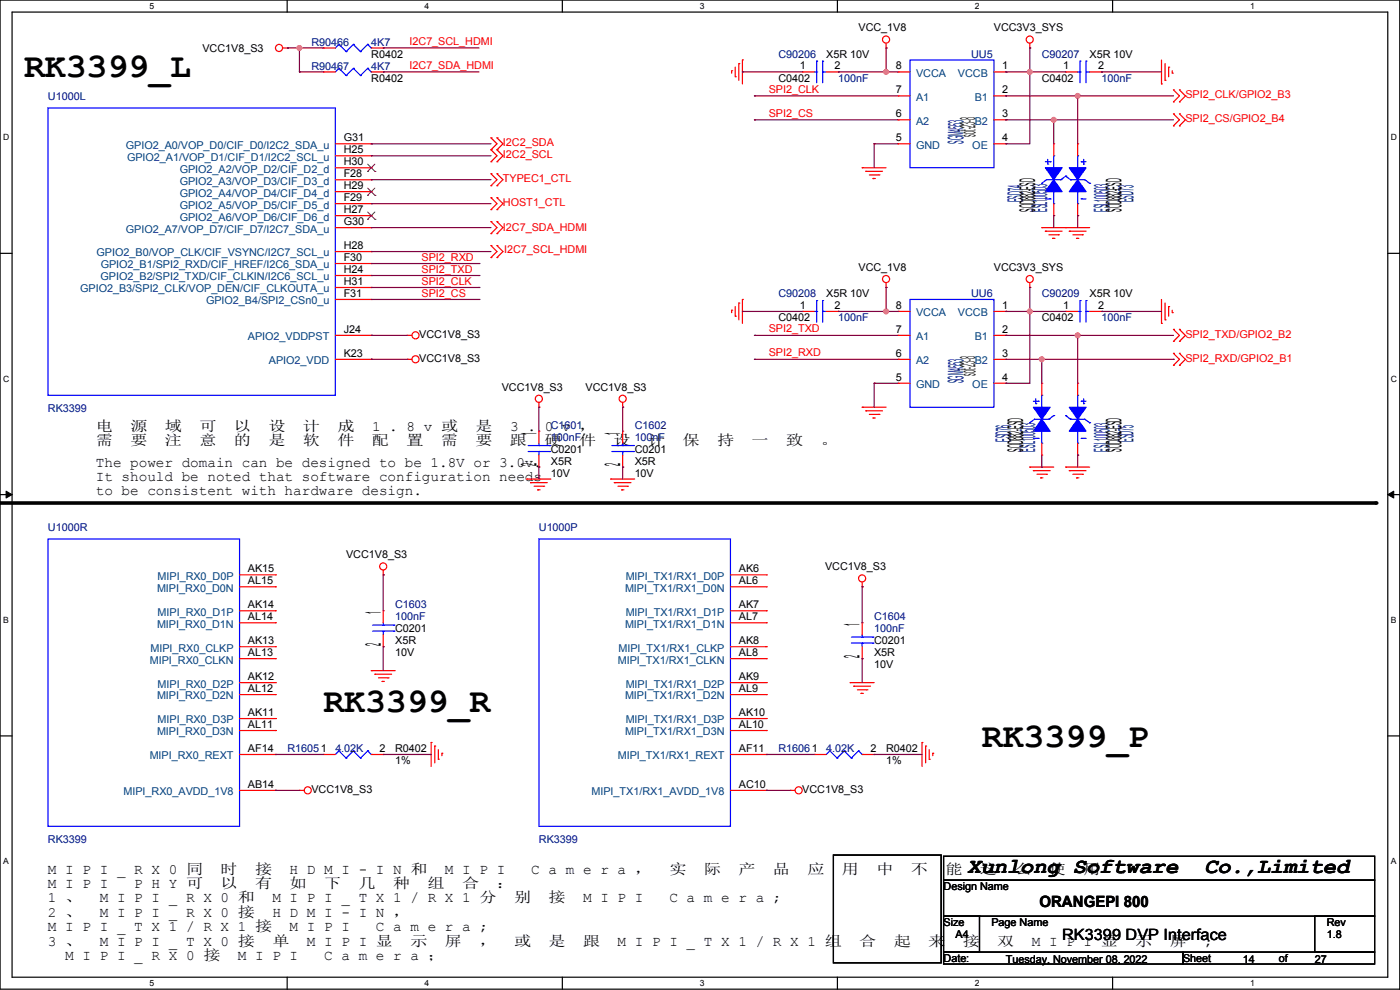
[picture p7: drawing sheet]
<svg xmlns="http://www.w3.org/2000/svg" width="297mm" height="210mm" viewBox="0 0 297 210" stroke-linecap="round" stroke-linejoin="round" font-family="sans-serif">
<g fill="none" stroke="#000" stroke-width=".25">
<path d="M0 0h296.9v209.8h-296.9zM2.6 2.6h291.8v204.7h-291.8zM60.9 0v2.6M119.3 0v2.6M177.7 0v2.6M236 0v2.6M0 53.7h2.6M294.4 53.7h2.5M0 104.9h2.6M294.4 104.9h2.5M0 156.1h2.6M294.4 156.1h2.5"/>
<path d="M176.8 181.4h22.9v22.8h-22.9zM200.2 181.6h91.4v5.1h-91.4zM200.2 186.7h91.4v7.6h-91.4zM200.2 194.3h7.6v7.7h-7.6zM278.9 194.3h12.7v7.7h-12.7zM60.9 207.3v2.5M119.3 207.3v2.5M177.7 207.3v2.5M200.2 202h50.8v2.5h-50.8zM236 207.3v2.5M251 202h40.6v2.5h-40.6z"/>
</g>
<path d="M1.3 104.2l1.3 .7-1.3 .7zM294.4 104.9l1.3-.7v1.4z" fill="#000"/>
<path d="M1.3 104.2l1.3 .7-1.3 .7zM294.4 104.9l1.3-.7v1.4z" fill="none" stroke="#000" stroke-width=".21"/>
<path d="M0 106.7h291.9" fill="none" stroke="#000" stroke-width=".76"/>
<circle cx="291.9" cy="106.7" r=".38" fill="#000"/>
<g fill="none" stroke="#f00" stroke-width=".25">
<path d="M60 10.2h1M61 10.2h.1M155.2 15h.1M155.2 15v.5M156 16.3h.1M156 14.2v2.1M156.7 13.5h.1M156.7 13.5v3.5M157.5 12.7h.1M157.5 12.7v5.1M188 10.2h.1M188 9.2v1"/>
<path d="M218.5 10.2h.1M218.5 9.2v1M246.4 17.8h.1M246.4 12.7v5.1M247.2 17h.1M247.2 13.5v3.5M247.9 14.2h.1M247.9 14.2v2.1M248.7 15.5h.1M248.7 15v.5M248.9 19.1h.1M248.9 19.1l1.3 1.2-1.3 1.3"/>
<path d="M250.2 19.1h.1M250.2 19.1l1.3 1.2-1.3 1.3M104.2 34.3h.1M104.2 31.8h.1M104.2 29.2h.1M104.2 39.4h.1M104.2 36.9h.1M104.2 31.8l1.2 1.2-1.2 1.3M104.2 29.2l1.2 1.3-1.2 1.3M104.2 36.9l1.2 1.2-1.2 1.3M105.4 34.3h.1M105.4 31.8h.1"/>
<path d="M105.4 29.2h.1M105.4 39.4h.1M105.4 36.9h.1M105.4 31.8l1.3 1.2-1.3 1.3M105.4 29.2l1.3 1.3-1.3 1.3M105.4 36.9l1.3 1.2-1.3 1.3M182.9 35.6h.1M182.9 35.6h5.1M183.7 36.3h.1M183.7 36.3h3.5M184.4 37.1h2.1M185.2 37.9h.1"/>
<path d="M185.2 37.9h.5M186.5 37.1h.1M248.9 21.6h.1M248.9 26.7h.1M248.9 24.2h.1M248.9 24.2l1.3 1.2-1.3 1.3M250.2 21.6h.1M250.2 26.7h.1M250.2 24.2h.1M250.2 24.2l1.3 1.2-1.3 1.3M104.2 54.6h.1M104.2 52.1h.1"/>
<path d="M104.2 49.6h.1M104.2 47h.1M104.2 44.5h.1M104.2 41.9h.1M104.2 52.1l1.2 1.3-1.2 1.2M104.2 47l1.2 1.3-1.2 1.3M104.2 41.9l1.2 1.3-1.2 1.3M105.4 54.6h.1M105.4 52.1h.1M105.4 49.6h.1M105.4 47h.1M105.4 44.5h.1"/>
<path d="M105.4 41.9h.1M105.4 52.1l1.3 1.3-1.3 1.2M105.4 47l1.3 1.3-1.3 1.3M105.4 41.9l1.3 1.3-1.3 1.3M188 60v1M218.5 60v1M221 48.3h.1M221 48.3h10.2M221.8 49h.1M221.8 49h3.5M222.5 49.8h2.1M223.3 50.6h.1"/>
<path d="M223.3 50.6h.5M224.6 49.8h.1M226.1 48.3h.1M226.8 49h.1M226.8 49h3.6M227.6 49.8h2M228.4 50.6h.1M228.4 50.6h.5M229.6 49.8h.1M86.4 76.2h.1M86.4 71.1h.1M86.4 76.2h1"/>
<path d="M86.4 71.1h1M155.2 65.8h.1M155.2 65.8v.5M156 67.1h.1M156 65v2.1M156.7 64.3h.1M156.7 64.3v3.5M157.5 63.5h.1M157.5 63.5v5.1M188 61h.1M218.5 61h.1M246.4 68.6h.1"/>
<path d="M246.4 63.5v5.1M247.2 67.8h.1M247.2 64.3v3.5M247.9 65h.1M247.9 65v2.1M248.7 66.3h.1M248.7 65.8v.5M248.9 72.4h.1M248.9 69.9h.1M248.9 77.5h.1M248.9 75h.1M248.9 69.9l1.3 1.2-1.3 1.3"/>
<path d="M248.9 75l1.3 1.2-1.3 1.3M250.2 72.4h.1M250.2 69.9h.1M250.2 77.5h.1M250.2 75h.1M250.2 69.9l1.3 1.2-1.3 1.3M250.2 75l1.3 1.2-1.3 1.3M114.3 86.4h.1M114.3 85.4v1M132.1 86.4h.1M132.1 91.5h.1M132.1 99.1h.1"/>
<path d="M132.1 85.4v1M132.1 91.5v2.5M132.1 96.5v2.6M182.9 86.4h.1M182.9 86.4h5.1M183.7 87.1h.1M183.7 87.1h3.5M184.4 87.9h2.1M185.2 88.7h.1M185.2 88.7h.5M186.5 87.9h.1M218.5 99.1h.1"/>
<path d="M218.5 99.1h5M219.2 99.8h.1M219.2 99.8h3.6M226.1 99.1h.1M226.1 99.1h5.1M226.8 99.8h.1M226.8 99.8h3.6M111.8 101.6h.1M111.8 101.6h5.1M112.5 102.4h.1M112.5 102.4h3.6M113.3 103.1h2"/>
<path d="M114.1 103.9h.1M114.1 103.9h.5M115.3 103.1h.1M129.6 101.6h.1M129.6 101.6h5M130.3 102.4h.1M130.3 102.4h3.6M131.1 103.1h2M131.8 103.9h.1M131.8 103.9h.6M133.1 103.1h.1M220 100.6h2"/>
<path d="M220.7 101.4h.1M220.7 101.4h.6M222 100.6h.1M227.6 100.6h2M228.4 101.4h.1M228.4 101.4h.5M229.6 100.6h.1M81.3 121.9h.1M81.3 129.6h.1M81.3 137.2h.1M81.3 120.9v1M81.3 129.6v2.5"/>
<path d="M81.3 134.6v2.6M182.9 124.5h.1M182.9 123.5v1M78.8 142.3h.1M78.8 142.3h5M79.5 143h.1M79.5 143h3.6M80.3 143.8h2M81 144.5h.1M81 144.5h.6M82.3 143.8h.1M91.5 157.5h.1"/>
<path d="M91.5 157.5v5.1M92.2 158.3h.1M92.2 158.3v3.5M93 159v2.1M93.7 159.8h.1M93.7 159.8v.5M180.4 144.8h.1M180.4 144.8h5M181.1 145.6h.1M181.1 145.6h3.6M181.9 146.3h2M182.6 147.1h.1"/>
<path d="M182.6 147.1h.6M183.9 146.3h.1M195.6 157.5h.1M195.6 157.5v5.1M196.4 158.3h.1M196.4 158.3v3.5M197.1 159v2.1M197.9 159.8h.1M197.9 159.8v.5M63.5 167.7h.1M63.5 167.7h1M93 161.1h.1"/>
<path d="M167.7 167.7h.1M167.7 167.7h1M197.1 161.1h.1"/>
<circle cx="59.2" cy="10.2" r=".75"/>
<circle cx="188" cy="8.4" r=".75"/>
<circle cx="218.5" cy="8.4" r=".75"/>
<circle cx="188" cy="59.2" r=".75"/>
<circle cx="218.5" cy="59.2" r=".75"/>
<circle cx="88.1" cy="71.1" r=".75"/>
<circle cx="88.1" cy="76.2" r=".75"/>
<circle cx="114.3" cy="84.6" r=".75"/>
<circle cx="132.1" cy="84.6" r=".75"/>
<circle cx="81.3" cy="120.2" r=".75"/>
<circle cx="182.9" cy="122.7" r=".75"/>
<circle cx="65.3" cy="167.7" r=".75"/>
<circle cx="169.4" cy="167.7" r=".75"/>
</g>
<g fill="none" stroke="#00f" stroke-width=".25">
<path d="M129.8 95.8h4.6M129.8 94.5h4.6M132.1 94.5h.1M132.1 95.8h.1M132.1 94v.5M132.1 95.8v.7M134.4 95.8h.1M134.4 94.5h.1M79 133.9h4.6M79 132.6h4.6M81.3 132.6h.1M81.3 133.9h.1"/>
<path d="M81.3 132.1v.5M81.3 133.9v.7M83.6 133.9h.1M83.6 132.6h.1"/>
</g>
<path d="M219.2 86.4h3.6l-1.8 2.5z" fill-rule="evenodd" fill="#00f"/>
<path d="M219.2 86.4h3.6l-1.8 2.5zM219.7 86.6h.1M219.7 86.6h2.6M221 83.8h.1M221 83.8v2.6" fill="none" stroke="#00f" stroke-width=".25"/>
<path d="M221 88.9l1.8 2.6h-3.6z" fill-rule="evenodd" fill="#00f"/>
<g fill="none" stroke="#00f" stroke-width=".25">
<path d="M112 95.8h4.6M112 94.5h4.6M114.3 94.5h.1M114.3 95.8h.1M114.3 94v.5M114.3 95.8v.7M116.6 95.8h.1M116.6 94.5h.1M218.5 89.7h.1M219.2 85.1h1M219.2 93h1M219.7 85.6h.1"/>
<path d="M219.7 84.6v1M220.2 85.1h.1M220.2 93h.1M221 88.9l1.8 2.6h-3.6zM221 94h.1M221 91.5v2.5M222.5 88.9h.1M222.5 88.9h-3l-1 .8M223.5 88.2h.1M223.5 88.2l-1 .7M71.9 159.3h.1M71.9 159.3l-.8 .7"/>
<path d="M71.9 159.3l1.5 1.5M75 159.3h.1M75 159.3l-1.6 1.5M75 159.3l1.5 1.5M78 159.3h.1M78 159.3l-1.5 1.5M78 159.3l.8 .7M73.4 160.8h.1M76.5 160.8h.1M78.8 160h.1"/>
</g>
<path d="M114.3 91.5h.1M114.3 99.1h.1M114.3 91.5v2.5M114.3 96.5v2.6M221 96.5h.1M221 81.3h.1M221 81.3v2.5M221 94v2.5M68.6 160h.1M68.6 160h2.5M78.8 160h2.5M81.3 160h.1" fill="none" stroke="#f00" stroke-width=".25"/>
<path d="M226.8 86.4h3.6l-1.8 2.5z" fill-rule="evenodd" fill="#00f"/>
<path d="M226.8 86.4h3.6l-1.8 2.5zM227.4 86.6h2.5M228.6 83.8h.1M228.6 83.8v2.6M229.9 86.6h.1" fill="none" stroke="#00f" stroke-width=".25"/>
<path d="M228.6 88.9l1.8 2.6h-3.6z" fill-rule="evenodd" fill="#00f"/>
<g fill="none" stroke="#00f" stroke-width=".25">
<path d="M71.9 14.5h.1M71.9 14.5l-.8 .8M71.9 14.5l1.5 1.5M73.4 16h.1M75 14.5h.1M75 14.5l-1.6 1.5M75 14.5l1.5 1.5M76.5 16h.1M78 14.5h.1M78 14.5l-1.5 1.5M78 14.5l.8 .8M78.8 15.3h.1"/>
<path d="M193.1 12.7h17.7v22.9h-17.7zM226.1 88.2h.1M226.1 88.2l1 .7M227.1 88.9h.1M227.1 88.9h3l1.1 .8M228.6 88.9l1.8 2.6h-3.6zM228.6 94h.1M228.6 91.5v2.5M229.4 85.1h.1M229.4 93h.1M229.4 85.1h1M229.4 93h1"/>
<path d="M229.9 85.6h.1M229.9 84.6v1M231.2 89.7h.1M114.3 114.3h40.7v61h-40.7z"/>
</g>
<g fill="none" stroke="#f00" stroke-width=".25">
<path d="M68.6 15.3h.1M68.6 15.3h2.5M78.8 15.3h2.5M81.3 15.3h.1M190.5 15.3h.1M190.5 15.3h2.6M210.8 15.3h2.6M213.4 15.3h.1M190.5 20.3h.1M190.5 25.4h.1M190.5 30.5h.1M190.5 20.3h2.6"/>
<path d="M190.5 25.4h2.6M190.5 30.5h2.6M210.8 20.3h2.6M210.8 25.4h2.6M210.8 30.5h2.6M213.4 20.3h.1M213.4 25.4h.1M213.4 30.5h.1M228.6 96.5h.1M228.6 81.3h.1M228.6 81.3v2.5M228.6 94v2.5"/>
<path d="M155 124.5h7.6M155 121.9h7.6M155 129.6h7.6M155 132.1h7.6M155 139.7h7.6M155 137.2h7.6M162.6 124.5h.1M162.6 121.9h.1M162.6 129.6h.1M162.6 132.1h.1M162.6 139.7h.1M162.6 137.2h.1"/>
<path d="M155 147.3h7.6M155 144.8h7.6M155 155h7.6M155 152.4h7.6M162.6 147.3h.1M162.6 144.8h.1M162.6 155h.1M162.6 152.4h.1M155 160h7.6M155 167.7h7.6M162.6 160h.1M162.6 167.7h.1"/>
</g>
<path d="M221.8 35.6h3.5l-1.8 2.5z" fill-rule="evenodd" fill="#00f"/>
<path d="M221.8 35.6h3.5l-1.8 2.5zM222.3 35.8h.1M222.3 35.8h2.5M223.5 33h.1M223.5 33v2.6" fill="none" stroke="#00f" stroke-width=".25"/>
<path d="M223.5 38.1l1.8 2.6h-3.5z" fill-rule="evenodd" fill="#00f"/>
<g fill="none" stroke="#00f" stroke-width=".25">
<path d="M10.2 22.9h60.9v60.9h-60.9zM221 38.9h.1M221.8 34.3h1M222.3 34.8h.1M222.3 33.8v1M222.8 34.3h.1M223.5 38.1l1.8 2.6h-3.5zM225.1 38.1h.1M225.1 38.1h-3.1l-1 .8M226.1 37.4h.1M226.1 37.4l-1 .7M221.8 42.2h1"/>
<path d="M222.8 42.2h.1M223.5 43.2h.1M223.5 40.7v2.5"/>
</g>
<g fill="none" stroke="#f00" stroke-width=".25">
<path d="M71.1 30.5h7.7M71.1 38.1h7.7M71.1 35.6h7.7M71.1 33h7.7M78.8 30.5h.1M78.8 38.1h.1M78.8 35.6h.1M78.8 33h.1M223.5 30.5h.1M223.5 30.5v2.5M71.1 58.4h7.7M71.1 55.9h7.7"/>
<path d="M71.1 53.4h7.7M71.1 48.3h7.7M71.1 45.7h7.7M71.1 43.2h7.7M71.1 40.7h7.7M78.8 58.4h.1M78.8 55.9h.1M78.8 53.4h.1M78.8 48.3h.1M78.8 45.7h.1M78.8 43.2h.1M78.8 40.7h.1"/>
<path d="M223.5 45.7h.1M223.5 43.2v2.5M71.1 71.1h7.7M71.1 76.2h7.7M71.1 63.5h7.7M71.1 61h7.7M78.8 71.1h.1M78.8 76.2h.1M78.8 63.5h.1M78.8 61h.1"/>
</g>
<path d="M78 36.4h.1M78 39.9l1.5 1.5M78 34.8l1.5 1.6M79.5 39.9l-1.5 1.5M79.5 34.8l-1.5 1.6M79.5 36.4h.1M78 46.5h.1M78 41.4h.1M78 45l1.5 1.5M79.5 45l-1.5 1.5M79.5 46.5h.1M79.5 41.4h.1" fill="none" stroke="#804000" stroke-width=".21"/>
<path d="M226.8 35.6h3.6l-1.8 2.5z" fill-rule="evenodd" fill="#00f"/>
<path d="M226.8 35.6h3.6l-1.8 2.5zM227.4 35.8h2.5M228.6 33h.1M228.6 33v2.6M229.9 35.8h.1" fill="none" stroke="#00f" stroke-width=".25"/>
<path d="M228.6 38.1l1.8 2.6h-3.6z" fill-rule="evenodd" fill="#00f"/>
<g fill="none" stroke="#00f" stroke-width=".25">
<path d="M71.9 9.4h.1M71.9 9.4l-.8 .8M71.9 9.4l1.5 1.5M73.4 10.9h.1M75 9.4h.1M75 9.4l-1.6 1.5M75 9.4l1.5 1.5M76.5 10.9h.1M78 9.4h.1M78 9.4l-1.5 1.5M78 9.4l.8 .8M78.8 10.2h.1"/>
<path d="M172.7 15.3h.5M173.2 15.3h.1M173.2 13h.1M173.2 13v4.5M174.5 13h.1M174.5 15.3h.1M174.5 15.3h.8M174.5 13v4.5M228.6 15.3h.5M229.1 15.3h.1M229.1 13h.1M229.1 13v4.5"/>
<path d="M230.4 13h.1M230.4 15.3h.1M230.4 15.3h.8M230.4 13v4.5M226.1 37.4h.1M226.1 37.4l1 .7M227.1 38.1h.1M227.1 38.1h3l1.1 .8M228.6 38.1l1.8 2.6h-3.6zM229.4 34.3h.1M229.4 34.3h1M229.9 34.8h.1"/>
<path d="M229.9 33.8v1M231.2 38.9h.1M228.6 43.2h.1M228.6 40.7v2.5M229.4 42.2h.1M229.4 42.2h1M172.7 66.1h.5M173.2 66.1h.1M173.2 63.8h.1M173.2 63.8v4.5M174.5 63.8h.1M174.5 66.1h.1"/>
<path d="M174.5 63.8v4.5M174.5 66.1h.8M193.1 63.5h17.7v22.9h-17.7zM228.6 66.1h.5M229.1 66.1h.1M229.1 63.8h.1M229.1 63.8v4.5M230.4 63.8h.1M230.4 66.1h.1M230.4 66.1h.8M230.4 63.8v4.5M10.2 114.3h40.6v61h-40.6z"/>
<path d="M180.6 136.4h4.6M180.6 135.1h4.6M182.9 135.1h.1M182.9 136.4h.1M182.9 134.6v.5M182.9 136.4v.8M185.2 136.4h.1M185.2 135.1h.1M176 159.3h.1M176 159.3l-.7 .7M176 159.3l1.6 1.5M179.1 159.3h.1"/>
<path d="M179.1 159.3l-1.5 1.5M179.1 159.3l1.5 1.5M182.1 159.3h.1M182.1 159.3l-1.5 1.5M182.1 159.3l.8 .7M177.6 160.8h.1M180.6 160.8h.1M182.9 160h.1"/>
</g>
<g fill="none" stroke="#f00" stroke-width=".25">
<path d="M68.6 10.2h.1M68.6 10.2h2.5M78.8 10.2h2.5M81.3 10.2h.1M170.2 15.3h.1M170.2 15.3h2.5M175.3 15.3h2.5M177.8 15.3h.1M226.1 15.3h.1M226.1 15.3h2.5M231.2 15.3h2.5M233.7 15.3h.1"/>
<path d="M228.6 30.5h.1M228.6 30.5v2.5M228.6 45.7h.1M228.6 43.2v2.5M170.2 66.1h.1M170.2 66.1h2.5M175.3 66.1h2.5M177.8 66.1h.1M190.5 71.1h.1M190.5 66.1h.1M190.5 76.2h.1M190.5 66.1h2.6"/>
<path d="M190.5 71.1h2.6M190.5 76.2h2.6M210.8 66.1h2.6M210.8 71.1h2.6M210.8 76.2h2.6M213.4 71.1h.1M213.4 66.1h.1M213.4 76.2h.1M226.1 66.1h.1M226.1 66.1h2.5M231.2 66.1h2.5M233.7 66.1h.1"/>
<path d="M190.5 81.3h.1M190.5 81.3h2.6M210.8 81.3h2.6M213.4 81.3h.1M50.8 121.9h7.6M50.8 124.5h7.6M50.8 129.6h7.6M50.8 132.1h7.6M50.8 137.2h7.6M50.8 139.7h7.6M58.4 121.9h.1M58.4 124.5h.1"/>
<path d="M58.4 129.6h.1M58.4 132.1h.1M58.4 137.2h.1M58.4 139.7h.1M182.9 132.1h.1M182.9 139.7h.1M182.9 132.1v2.5M182.9 137.2v2.5M50.8 144.8h7.6M50.8 147.3h7.6M50.8 152.4h7.6M50.8 155h7.6"/>
<path d="M58.4 144.8h.1M58.4 147.3h.1M58.4 152.4h.1M58.4 155h.1M50.8 160h7.6M50.8 167.7h7.6M58.4 160h.1M58.4 167.7h.1M172.7 160h.1M172.7 160h2.6M182.9 160h2.5M185.4 160h.1"/>
</g>
<g fill="none" stroke="#800040" stroke-width=".25">
<path d="M61 10.2h.1M61 10.2h7.6M63.5 10.2h.1M63.5 10.2v5.1M81.3 10.2h.1M81.3 15.3h.1M81.3 10.2h20.3M81.3 15.3h20.3M78.8 53.4h.1M78.8 53.4h25.4M78.8 76.2h.1M78.8 71.1h.1"/>
<path d="M78.8 76.2h7.6M78.8 71.1h7.6M114.3 86.4h.1M114.3 99.1h.1M114.3 86.4v5.1M114.3 99.1v2.5M132.1 86.4h.1M132.1 99.1h.1M132.1 86.4v5.1M132.1 99.1v2.5M81.3 137.2h.1M81.3 121.9h.1"/>
<path d="M81.3 121.9v7.7M81.3 137.2v5.1M182.9 124.5h.1M182.9 139.7h.1M182.9 124.5v7.6M182.9 139.7v5.1M58.4 167.7h.1M58.4 160h.1M58.4 167.7h5.1M58.4 160h10.2M81.3 160h.1M81.3 160h10.2"/>
<path d="M162.6 160h.1M162.6 167.7h.1M162.6 167.7h5.1M162.6 160h10.1M185.4 160h.1M185.4 160h10.2"/>
</g>
<circle cx="63.5" cy="10.2" r=".5" fill="#f0f"/>
<circle cx="63.5" cy="10.2" r=".5" fill="none" stroke="#f0f" stroke-width=".25"/>
<path d="M63.5 15.3h.1M63.5 15.3h5.1M177.8 15.3h.1M177.8 15.3h10.2M78.8 48.3h.1M78.8 48.3h25.4" fill="none" stroke="#800040" stroke-width=".25"/>
<circle cx="188" cy="15.3" r=".5" fill="#f0f"/>
<circle cx="188" cy="15.3" r=".5" fill="none" stroke="#f0f" stroke-width=".25"/>
<g fill="none" stroke="#800040" stroke-width=".25">
<path d="M157.5 15.3h.1M157.5 15.3h12.7M188 10.2h.1M188 15.3h.1M188 10.2v5.1M188 15.3h2.5M213.4 15.3h.1M213.4 15.3h12.7M218.5 10.2h.1M218.5 15.3h.1M218.5 10.2v5.1M233.7 15.3h.1"/>
<path d="M233.7 15.3h12.7"/>
</g>
<circle cx="218.5" cy="15.3" r=".5" fill="#f0f"/>
<circle cx="218.5" cy="15.3" r=".5" fill="none" stroke="#f0f" stroke-width=".25"/>
<path d="M218.5 15.3h.1M218.5 15.3v15.2h-5.1M213.4 30.5h.1M213.4 20.3h.1M213.4 20.3h15.2" fill="none" stroke="#800040" stroke-width=".25"/>
<circle cx="228.6" cy="20.3" r=".5" fill="#f0f"/>
<circle cx="228.6" cy="20.3" r=".5" fill="none" stroke="#f0f" stroke-width=".25"/>
<g fill="none" stroke="#800040" stroke-width=".25">
<path d="M160 20.3h.1M160 25.4h.1M160 25.4h30.5M160 20.3h30.5M185.4 30.5h.1M185.4 30.5h5.1M185.4 30.5v5.1M213.4 25.4h.1M213.4 25.4h35.5M223.5 25.4h.1M223.5 25.4v5.1M78.8 58.4h22.8"/>
<path d="M101.6 58.4h.1M78.8 61h22.8M78.8 63.5h22.8M101.6 61h.1M101.6 63.5h.1"/>
</g>
<circle cx="223.5" cy="25.4" r=".5" fill="#f0f"/>
<circle cx="223.5" cy="25.4" r=".5" fill="none" stroke="#f0f" stroke-width=".25"/>
<path d="M228.6 20.3h.1M228.6 20.3v10.2M228.6 20.3h20.3M223.5 45.7h.1M223.5 45.7v2.6M228.6 45.7h.1M228.6 45.7v2.6M177.8 66.1h.1M177.8 66.1h10.2" fill="none" stroke="#800040" stroke-width=".25"/>
<circle cx="188" cy="66.1" r=".5" fill="#f0f"/>
<circle cx="188" cy="66.1" r=".5" fill="none" stroke="#f0f" stroke-width=".25"/>
<g fill="none" stroke="#800040" stroke-width=".25">
<path d="M157.5 66.1h.1M157.5 66.1h12.7M188 61h.1M188 66.1h.1M188 61v5.1M188 66.1h2.5M213.4 66.1h.1M213.4 66.1h12.7M218.5 61h.1M218.5 66.1h.1M218.5 61v5.1M233.7 66.1h.1"/>
<path d="M233.7 66.1h12.7"/>
</g>
<circle cx="218.5" cy="66.1" r=".5" fill="#f0f"/>
<circle cx="218.5" cy="66.1" r=".5" fill="none" stroke="#f0f" stroke-width=".25"/>
<path d="M213.4 71.1h.1M213.4 71.1h15.2M218.5 66.1h.1M218.5 66.1v15.2h-5.1M213.4 81.3h.1" fill="none" stroke="#800040" stroke-width=".25"/>
<circle cx="228.6" cy="71.1" r=".5" fill="#f0f"/>
<circle cx="228.6" cy="71.1" r=".5" fill="none" stroke="#f0f" stroke-width=".25"/>
<g fill="none" stroke="#800040" stroke-width=".25">
<path d="M78.8 55.9h22.8M101.6 55.9h.1M160 71.1h.1M160 76.2h.1M160 71.1h30.5M160 76.2h30.5M213.4 76.2h35.5M221 76.2h.1M221 76.2v5.1M228.6 71.1h.1M228.6 71.1h20.3M228.6 71.1v10.2"/>
<path d="M248.9 76.2h.1M185.4 81.3h.1M185.4 81.3h5.1M185.4 81.3v5.1M228.6 96.5h.1M228.6 96.5v2.6"/>
</g>
<circle cx="221" cy="76.2" r=".5" fill="#f0f"/>
<circle cx="221" cy="76.2" r=".5" fill="none" stroke="#f0f" stroke-width=".25"/>
<path d="M78.8 30.5h.1M78.8 33h.1M78.8 38.1h.1M78.8 30.5h25.4M78.8 33h25.4M78.8 38.1h25.4M78.8 43.2h.1M78.8 43.2h25.4M221 99.1h.1M221 96.5v2.6" fill="none" stroke="#800040" stroke-width=".25"/>
<circle cx="63.5" cy="10.2" r=".5" fill="#f0f"/>
<circle cx="63.5" cy="10.2" r=".5" fill="none" stroke="#f0f" stroke-width=".25"/>
<circle cx="188" cy="15.3" r=".5" fill="#f0f"/>
<circle cx="188" cy="15.3" r=".5" fill="none" stroke="#f0f" stroke-width=".25"/>
<circle cx="218.5" cy="15.3" r=".5" fill="#f0f"/>
<circle cx="218.5" cy="15.3" r=".5" fill="none" stroke="#f0f" stroke-width=".25"/>
<circle cx="228.6" cy="20.3" r=".5" fill="#f0f"/>
<circle cx="228.6" cy="20.3" r=".5" fill="none" stroke="#f0f" stroke-width=".25"/>
<circle cx="223.5" cy="25.4" r=".5" fill="#f0f"/>
<circle cx="223.5" cy="25.4" r=".5" fill="none" stroke="#f0f" stroke-width=".25"/>
<circle cx="188" cy="66.1" r=".5" fill="#f0f"/>
<circle cx="188" cy="66.1" r=".5" fill="none" stroke="#f0f" stroke-width=".25"/>
<circle cx="218.5" cy="66.1" r=".5" fill="#f0f"/>
<circle cx="218.5" cy="66.1" r=".5" fill="none" stroke="#f0f" stroke-width=".25"/>
<circle cx="228.6" cy="71.1" r=".5" fill="#f0f"/>
<circle cx="228.6" cy="71.1" r=".5" fill="none" stroke="#f0f" stroke-width=".25"/>
<circle cx="221" cy="76.2" r=".5" fill="#f0f"/>
<circle cx="221" cy="76.2" r=".5" fill="none" stroke="#f0f" stroke-width=".25"/>
<g font-size="7.4">
<text x="5.1" y="16.3">RK3399_L</text>
<text x="68.6" y="150.9">RK3399_R</text>
<text x="208.3" y="158.6">RK3399_P</text>
</g>
<g font-size="4.6" fill="#008000">
<text x="206.9" y="29" transform="rotate(-90 206.9 29)">sot-23-8</text>
<text x="206.9" y="79.8" transform="rotate(-90 206.9 79.8)">sot-23-8</text>
</g>
<g font-size="4.6" fill="#000080">
<text x="204.4" y="30.5" transform="rotate(-90 204.4 30.5)">SGM4553</text>
<text x="222.2" y="40.3" transform="rotate(-90 222.2 40.3)">0</text>
<text x="222.2" y="39.6" transform="rotate(-90 222.2 39.6)">3</text>
<text x="217.1" y="42.9" transform="rotate(-90 217.1 42.9)">ESD74</text>
<text x="222.2" y="45" transform="rotate(-90 222.2 45)">ESL1005</text>
<text x="235.4" y="45" transform="rotate(-90 235.4 45)">ESL100503</text>
<text x="240.5" y="42.9" transform="rotate(-90 240.5 42.9)">ESD73</text>
<text x="204.4" y="81.3" transform="rotate(-90 204.4 81.3)">SGM4553</text>
<text x="214.5" y="93.7" transform="rotate(-90 214.5 93.7)">ESD76</text>
<text x="219.6" y="95.8" transform="rotate(-90 219.6 95.8)">ESL1005</text>
<text x="219.6" y="91.1" transform="rotate(-90 219.6 91.1)">0</text>
<text x="219.6" y="90.4" transform="rotate(-90 219.6 90.4)">3</text>
<text x="235.4" y="95.8" transform="rotate(-90 235.4 95.8)">ESL100503</text>
<text x="240.5" y="93.7" transform="rotate(-90 240.5 93.7)">ESD75</text>
</g>
<g font-size="4.6">
<text x="219.6" y="45" transform="rotate(-90 219.6 45)">SOD882-ESD</text>
<text x="237.9" y="45" transform="rotate(-90 237.9 45)">SOD882-ESD</text>
<text x="113.8" y="92.2" transform="rotate(-90 113.8 92.2)">1</text>
<text x="131.6" y="92.2" transform="rotate(-90 131.6 92.2)">1</text>
<text x="217.1" y="95.8" transform="rotate(-90 217.1 95.8)">SOD882-ESD</text>
<text x="237.9" y="95.8" transform="rotate(-90 237.9 95.8)">SOD882-ESD</text>
<text x="113.8" y="99" transform="rotate(-90 113.8 99)">2</text>
<text x="131.6" y="99" transform="rotate(-90 131.6 99)">2</text>
<text x="80.8" y="130.3" transform="rotate(-90 80.8 130.3)">1</text>
<text x="80.8" y="137.1" transform="rotate(-90 80.8 137.1)">2</text>
<text x="182.4" y="132.9" transform="rotate(-90 182.4 132.9)">1</text>
<text x="182.4" y="139.6" transform="rotate(-90 182.4 139.6)">2</text>
<text x="205.3" y="185.3">Xunlong Software</text>
<text x="255.5" y="185.3">Co.,Limited</text>
</g>
<g font-size="3.3">
<text x="220.5" y="192.3">ORANGEPI 800</text>
<text x="225.3" y="199.3">RK3399 DVP IIInterface</text>
<text x="225.3" y="199.3">RK3399 DVP nterface</text>
</g>
<g font-size="3">
<text x="20.3" y="91.4">电</text>
<text x="20.3" y="94.4">需</text>
<text x="27.7" y="91.4">源</text>
<text x="27.7" y="94.4">要</text>
<text x="35" y="91.4">域</text>
<text x="35" y="94.4">注</text>
<text x="42.3" y="91.4">可</text>
<text x="42.3" y="94.4">意</text>
<text x="49.6" y="91.4">以</text>
<text x="49.6" y="94.4">的</text>
<text x="56.9" y="91.4">设</text>
<text x="56.9" y="94.4">是</text>
<text x="64.3" y="91.4">计</text>
<text x="64.3" y="94.4">软</text>
<text x="71.6" y="91.4">成</text>
<text x="71.6" y="94.4">件</text>
<text x="78.9" y="94.4">配</text>
<text x="78.9" y="91.4">1 . 8 v 或</text>
<text x="86.2" y="94.4">置</text>
<text x="93.5" y="94.4">需</text>
<text x="100.9" y="94.4">要</text>
<text x="100.9" y="91.4">是</text>
<text x="108.2" y="94.4">跟</text>
<text x="108.2" y="91.4">3 .</text>
<text x="115.5" y="94.4">硬</text>
<text x="115.5" y="91.4">0 v ，</text>
<text x="122.8" y="94.4">件</text>
<text x="130.2" y="94.4">设</text>
<text x="137.5" y="94.4">计</text>
<text x="144.8" y="94.4">保</text>
<text x="152.1" y="94.4">持</text>
<text x="159.4" y="94.4">一</text>
<text x="166.8" y="94.4">致</text>
<text x="174.1" y="94.4">。</text>
<text x="20.3" y="99">The power domain can be designed to be 1.8V or 3.0v.</text>
<text x="20.3" y="102">It should be noted that software configuration needs</text>
<text x="20.3" y="105.1">to be consistent with hardware design.</text>
<text x="10.2" y="185.3">M I P I _ R X 0 同</text>
<text x="46.8" y="185.3">时</text>
<text x="54.1" y="185.3">接</text>
<text x="61.4" y="185.3">H D M I - I N 和</text>
<text x="94.4" y="185.3">M I P I</text>
<text x="112.7" y="185.3">C a m e r a ，</text>
<text x="142" y="185.3">实</text>
<text x="149.3" y="185.3">际</text>
<text x="156.6" y="185.3">产</text>
<text x="164" y="185.3">品</text>
<text x="171.3" y="185.3">应</text>
<text x="178.6" y="185.3">用</text>
<text x="185.9" y="185.3">中</text>
<text x="193.3" y="185.3">不</text>
<text x="200.6" y="185.3">能</text>
<text x="207.9" y="185.3">这</text>
<text x="215.2" y="185.3">么</text>
<text x="222.5" y="185.3">使</text>
<text x="229.9" y="185.3">用</text>
<text x="237.2" y="185.3">。</text>
<text x="10.2" y="188.4">M I P I</text>
<text x="10.2" y="191.4">1 、</text>
<text x="21.2" y="191.4">M I P I _ R X 0 和</text>
<text x="28.5" y="188.4">P H Y 可</text>
<text x="46.8" y="188.4">以</text>
<text x="54.1" y="188.4">有</text>
<text x="57.8" y="191.4">M I P I _ T X 1 / R X 1 分</text>
<text x="61.4" y="188.4">如</text>
<text x="68.8" y="188.4">下</text>
<text x="76.1" y="188.4">几</text>
<text x="83.4" y="188.4">种</text>
<text x="90.7" y="188.4">组</text>
<text x="98" y="188.4">合</text>
<text x="105.4" y="188.4">：</text>
<text x="109" y="191.4">别</text>
<text x="116.4" y="191.4">接</text>
<text x="123.7" y="191.4">M I P I</text>
<text x="142" y="191.4">C a m e r a ;</text>
<text x="10.2" y="194.5">2 、</text>
<text x="10.2" y="197.5">M I P I _ T X 1 / R X 1 接</text>
<text x="21.2" y="194.5">M I P I _ R X 0 接</text>
<text x="57.8" y="194.5">H D M I - I N ，</text>
<text x="61.4" y="197.5">M I P I</text>
<text x="79.8" y="197.5">C a m e r a ;</text>
<text x="10.2" y="200.6">3 、</text>
<text x="13.8" y="203.6">M I P I _ R X 0 接</text>
<text x="21.2" y="200.6">M I P I _ T X 0 接</text>
<text x="50.5" y="203.6">M I P I</text>
<text x="57.8" y="200.6">单</text>
<text x="65.1" y="200.6">M I P I 显</text>
<text x="68.8" y="203.6">C a m e r a ；</text>
<text x="87.1" y="200.6">示</text>
<text x="94.4" y="200.6">屏</text>
<text x="101.7" y="200.6">，</text>
<text x="109.1" y="200.6">或</text>
<text x="116.4" y="200.6">是</text>
<text x="123.7" y="200.6">跟</text>
<text x="131" y="200.6">M I P I _ T X 1 / R X 1 组</text>
<text x="182.3" y="200.6">合</text>
<text x="189.6" y="200.6">起</text>
<text x="196.9" y="200.6">来</text>
<text x="204.2" y="200.6">接</text>
<text x="211.6" y="200.6">双</text>
<text x="218.9" y="200.6">M I P I 显</text>
<text x="240.9" y="200.6">示</text>
<text x="248.2" y="200.6">屏</text>
<text x="255.5" y="200.6">;</text>
</g>
<g font-size="2.3">
<text x="42.9" y="11">VCC1V8_S3</text>
<text x="182.1" y="6.6">VCC_1V8</text>
<text x="210.8" y="6.6">VCC3V3_SYS</text>
<text x="78.8" y="17.3">R0402</text>
<text x="78.8" y="12.2">R0402</text>
<text x="165.1" y="17.3">C0402</text>
<text x="169.7" y="14.7">1</text>
<text x="175.3" y="12.2">X5R 10V</text>
<text x="177.1" y="14.7">2</text>
<text x="190" y="14.7">8</text>
<text x="212.6" y="14.7">1</text>
<text x="221" y="17.3">C0402</text>
<text x="225.6" y="14.7">1</text>
<text x="231.2" y="12.2">X5R 10V</text>
<text x="232.9" y="14.7">2</text>
<text x="190" y="19.8">7</text>
<text x="212.6" y="19.8">2</text>
<text x="72.9" y="30">G31</text>
<text x="190" y="24.9">6</text>
<text x="190" y="30">5</text>
<text x="212.6" y="24.9">3</text>
<text x="212.6" y="30">4</text>
<text x="72.9" y="35.1">H30</text>
<text x="72.9" y="32.5">H25</text>
<text x="72.9" y="40.1">H29</text>
<text x="72.9" y="37.6">F28</text>
<text x="72.9" y="47.8">G30</text>
<text x="72.9" y="45.2">H27</text>
<text x="72.9" y="42.7">F29</text>
<text x="72.9" y="52.8">H28</text>
<text x="72.9" y="57.9">H24</text>
<text x="72.9" y="55.4">F30</text>
<text x="182.1" y="57.4">VCC_1V8</text>
<text x="210.8" y="57.4">VCC3V3_SYS</text>
<text x="72.9" y="63">F31</text>
<text x="72.9" y="60.5">H31</text>
<text x="169.7" y="65.5">1</text>
<text x="175.3" y="63">X5R 10V</text>
<text x="177.1" y="65.5">2</text>
<text x="190" y="65.5">8</text>
<text x="212.6" y="65.5">1</text>
<text x="225.6" y="65.5">1</text>
<text x="231.2" y="63">X5R 10V</text>
<text x="232.9" y="65.5">2</text>
<text x="72.9" y="70.6">J24</text>
<text x="88.9" y="71.7">VCC1V8_S3</text>
<text x="165.1" y="68.1">C0402</text>
<text x="190" y="70.6">7</text>
<text x="212.6" y="70.6">2</text>
<text x="221" y="68.1">C0402</text>
<text x="72.9" y="75.7">K23</text>
<text x="88.9" y="76.8">VCC1V8_S3</text>
<text x="190" y="75.7">6</text>
<text x="212.6" y="75.7">3</text>
<text x="106.4" y="82.8">VCC1V8_S3</text>
<text x="124.2" y="82.8">VCC1V8_S3</text>
<text x="190" y="80.8">5</text>
<text x="212.6" y="80.8">4</text>
<text x="116.9" y="96.1">C0201</text>
<text x="116.9" y="98.6">X5R</text>
<text x="116.9" y="101.1">10V</text>
<text x="134.6" y="96.1">C0201</text>
<text x="134.6" y="98.6">X5R</text>
<text x="134.6" y="101.1">10V</text>
<text x="73.4" y="118.4">VCC1V8_S3</text>
<text x="52.6" y="121.4">AK15</text>
<text x="52.6" y="124">AL15</text>
<text x="156.7" y="124">AL6</text>
<text x="156.7" y="121.4">AK6</text>
<text x="175" y="120.9">VCC1V8_S3</text>
<text x="52.6" y="129">AK14</text>
<text x="52.6" y="131.6">AL14</text>
<text x="156.7" y="129">AK7</text>
<text x="156.7" y="131.6">AL7</text>
<text x="52.6" y="136.7">AK13</text>
<text x="83.8" y="134.2">C0201</text>
<text x="83.8" y="136.7">X5R</text>
<text x="156.7" y="136.7">AK8</text>
<text x="185.4" y="136.7">C0201</text>
<text x="52.6" y="139.2">AL13</text>
<text x="83.8" y="139.2">10V</text>
<text x="156.7" y="139.2">AL8</text>
<text x="185.4" y="139.2">X5R</text>
<text x="185.4" y="141.8">10V</text>
<text x="52.6" y="144.3">AK12</text>
<text x="52.6" y="146.8">AL12</text>
<text x="156.7" y="146.8">AL9</text>
<text x="156.7" y="144.3">AK9</text>
<text x="52.6" y="151.9">AK11</text>
<text x="52.6" y="154.4">AL11</text>
<text x="156.7" y="154.4">AL10</text>
<text x="156.7" y="151.9">AK10</text>
<text x="52.6" y="159.5">AF14</text>
<text x="80.5" y="159.5">2</text>
<text x="83.8" y="159.6">R0402</text>
<text x="156.7" y="159.5">AF11</text>
<text x="184.7" y="159.5">2</text>
<text x="188" y="159.6">R0402</text>
<text x="52.6" y="167.1">AB14</text>
<text x="83.8" y="162.1">1%</text>
<text x="156.7" y="167.1">AC10</text>
<text x="188" y="162.1">1%</text>
<text x="66.1" y="168.2">VCC1V8_S3</text>
<text x="170.2" y="168.2">VCC1V8_S3</text>
<text x="200.2" y="188.8">Design Name</text>
<text x="200.2" y="196.4">Size</text>
<text x="210.3" y="196.4">Page Name</text>
<text x="281.5" y="196.4">Rev</text>
<text x="202.7" y="198.9">A4</text>
<text x="281.5" y="198.9">1.8</text>
<text x="200.2" y="204">Date:</text>
<text x="213.4" y="204.3">Tuesday, November 08, 2022</text>
<text x="251" y="204">Sheet</text>
<text x="263.7" y="204.3">14</text>
<text x="271.3" y="204">of</text>
<text x="278.9" y="204.3">27</text>
</g>
<g font-size="2.3" fill="#000080">
<text x="66.1" y="9.7">R90466</text>
<text x="78.8" y="9.7">4K7</text>
<text x="66.1" y="14.8">R90467</text>
<text x="78.8" y="14.8">4K7</text>
<text x="165.1" y="12.2">C90206</text>
<text x="177.8" y="17.3">100nF</text>
<text x="206" y="12.2">UU5</text>
<text x="221" y="12.2">C90207</text>
<text x="233.7" y="17.3">100nF</text>
<text x="10.2" y="21.1">U1000L</text>
<text x="165.1" y="63">C90208</text>
<text x="206" y="63">UU6</text>
<text x="221" y="63">C90209</text>
<text x="177.8" y="68.1">100nF</text>
<text x="233.7" y="68.1">100nF</text>
<text x="10.2" y="87.4">RK3399</text>
<text x="116.9" y="91">C1601</text>
<text x="116.9" y="93.5">100nF</text>
<text x="134.6" y="91">C1602</text>
<text x="134.6" y="93.5">100nF</text>
<text x="10.2" y="112.6">U1000R</text>
<text x="114.3" y="112.6">U1000P</text>
<text x="83.8" y="129.1">C1603</text>
<text x="83.8" y="131.6">100nF</text>
<text x="185.4" y="131.6">C1604</text>
<text x="185.4" y="134.2">100nF</text>
<text x="61" y="159.6">R16051</text>
<text x="71.1" y="159.6">4.02K</text>
<text x="165.1" y="159.6">R16061</text>
<text x="175.3" y="159.6">4.02K</text>
<text x="10.2" y="178.9">RK3399</text>
<text x="114.3" y="178.9">RK3399</text>
</g>
<g font-size="2.3" fill="#f00">
<text x="86.9" y="9.6">I2C7_SCL_HDMI</text>
<text x="86.9" y="14.6">I2C7_SDA_HDMI</text>
<text x="163.1" y="19.7">SPI2_CLK</text>
<text x="251.5" y="20.9">SPI2_CLK/GPIO2_B3</text>
<text x="163.1" y="24.8">SPI2_CS</text>
<text x="251.5" y="26">SPI2_CS/GPIO2_B4</text>
<text x="106.7" y="33.6">I2C2_SCL</text>
<text x="106.7" y="31">I2C2_SDA</text>
<text x="106.7" y="38.7">TYPEC1_CTL</text>
<text x="106.7" y="43.7">HOST1_CTL</text>
<text x="106.7" y="49.1">I2C7_SDA_HDMI</text>
<text x="107" y="53.6">I2C7_SCL_HDMI</text>
<text x="89.4" y="57.8">SPI2_TXD</text>
<text x="89.4" y="55.3">SPI2_RXD</text>
<text x="89.4" y="60.4">SPI2_CLK</text>
<text x="89.4" y="62.9">SPI2_CS</text>
<text x="163.1" y="70.5">SPI2_TXD</text>
<text x="251.5" y="71.7">SPI2_TXD/GPIO2_B2</text>
<text x="163.1" y="75.6">SPI2_RXD</text>
<text x="251.5" y="76.8">SPI2_RXD/GPIO2_B1</text>
</g>
<g font-size="2.3" fill="#004080">
<text x="194.3" y="16.3">VCCA</text>
<text x="203.2" y="16.3">VCCB</text>
<text x="194.3" y="21.4">A1</text>
<text x="206.8" y="21.4">B1</text>
<text x="194.3" y="26.5">A2</text>
<text x="206.8" y="26.5">B2</text>
<text x="26.7" y="31.5">GPIO2_A0/VOP_D0/CIF_D0/I2C2_SDA_u</text>
<text x="26.9" y="34.1">GPIO2_A1/VOP_D1/CIF_D1/I2C2_SCL_u</text>
<text x="194.3" y="31.5">GND</text>
<text x="206.3" y="31.5">OE</text>
<text x="38.1" y="41.7">GPIO2_A4/VOP_D4/CIF_D4_d</text>
<text x="38.1" y="39.2">GPIO2_A3/VOP_D3/CIF_D3_d</text>
<text x="38.1" y="36.6">GPIO2_A2/VOP_D2/CIF_D2_d</text>
<text x="38.1" y="46.8">GPIO2_A6/VOP_D6/CIF_D6_d</text>
<text x="38.1" y="44.2">GPIO2_A5/VOP_D5/CIF_D5_d</text>
<text x="26.7" y="49.3">GPIO2_A7/VOP_D7/CIF_D7/I2C7_SDA_u</text>
<text x="20.5" y="54.4">GPIO2_B0/VOP_CLK/CIF_VSYNC/I2C7_SCL_u</text>
<text x="21.3" y="59.5">GPIO2_B2/SPI2_TXD/CIF_CLKIN/I2C6_SCL_u</text>
<text x="21.4" y="56.9">GPIO2_B1/SPI2_RXD/CIF_HREF/I2C6_SDA_u</text>
<text x="17" y="62">GPIO2_B3/SPI2_CLK/VOP_DEN/CIF_CLKOUTA_u</text>
<text x="43.7" y="64.6">GPIO2_B4/SPI2_CSn0_u</text>
<text x="194.3" y="67.1">VCCA</text>
<text x="203.2" y="67.1">VCCB</text>
<text x="52.6" y="72.2">APIO2_VDDPST</text>
<text x="57" y="77.3">APIO2_VDD</text>
<text x="194.3" y="72.2">A1</text>
<text x="194.3" y="77.3">A2</text>
<text x="206.8" y="72.2">B1</text>
<text x="206.8" y="77.3">B2</text>
<text x="194.3" y="82.3">GND</text>
<text x="206.3" y="82.3">OE</text>
<text x="33.3" y="125.5">MIPI_RX0_D0N</text>
<text x="33.4" y="123">MIPI_RX0_D0P</text>
<text x="132.6" y="125.5">MIPI_TX1/RX1_D0N</text>
<text x="132.7" y="123">MIPI_TX1/RX1_D0P</text>
<text x="33.4" y="130.6">MIPI_RX0_D1P</text>
<text x="132.7" y="130.6">MIPI_TX1/RX1_D1P</text>
<text x="33.3" y="133.1">MIPI_RX0_D1N</text>
<text x="132.6" y="133.1">MIPI_TX1/RX1_D1N</text>
<text x="31.8" y="140.8">MIPI_RX0_CLKN</text>
<text x="31.9" y="138.2">MIPI_RX0_CLKP</text>
<text x="131.1" y="140.8">MIPI_TX1/RX1_CLKN</text>
<text x="131.2" y="138.2">MIPI_TX1/RX1_CLKP</text>
<text x="33.3" y="148.4">MIPI_RX0_D2N</text>
<text x="33.4" y="145.8">MIPI_RX0_D2P</text>
<text x="132.6" y="148.4">MIPI_TX1/RX1_D2N</text>
<text x="132.7" y="145.8">MIPI_TX1/RX1_D2P</text>
<text x="33.3" y="156">MIPI_RX0_D3N</text>
<text x="33.4" y="153.5">MIPI_RX0_D3P</text>
<text x="132.6" y="156">MIPI_TX1/RX1_D3N</text>
<text x="132.7" y="153.5">MIPI_TX1/RX1_D3P</text>
<text x="31.8" y="161.1">MIPI_RX0_REXT</text>
<text x="131.1" y="161.1">MIPI_TX1/RX1_REXT</text>
<text x="26.2" y="168.7">MIPI_RX0_AVDD_1V8</text>
<text x="125.5" y="168.7">MIPI_TX1/RX1_AVDD_1V8</text>
</g>
<g font-size="1.8">
<text x="31.7" y="1.9">5</text>
<text x="90.1" y="1.9">4</text>
<text x="148.5" y="1.9">3</text>
<text x="206.8" y="1.9">2</text>
<text x="265.2" y="1.9">1</text>
<text x=".7" y="29.8">D</text>
<text x="295" y="29.8">D</text>
<text x=".7" y="81">C</text>
<text x="295" y="81">C</text>
<text x=".7" y="132.1">B</text>
<text x="295" y="132.1">B</text>
<text x=".7" y="183.3">A</text>
<text x="295" y="183.3">A</text>
<text x="31.7" y="209.2">5</text>
<text x="90.1" y="209.2">4</text>
<text x="148.5" y="209.2">3</text>
<text x="206.8" y="209.2">2</text>
<text x="265.2" y="209.2">1</text>
</g>
</svg>
